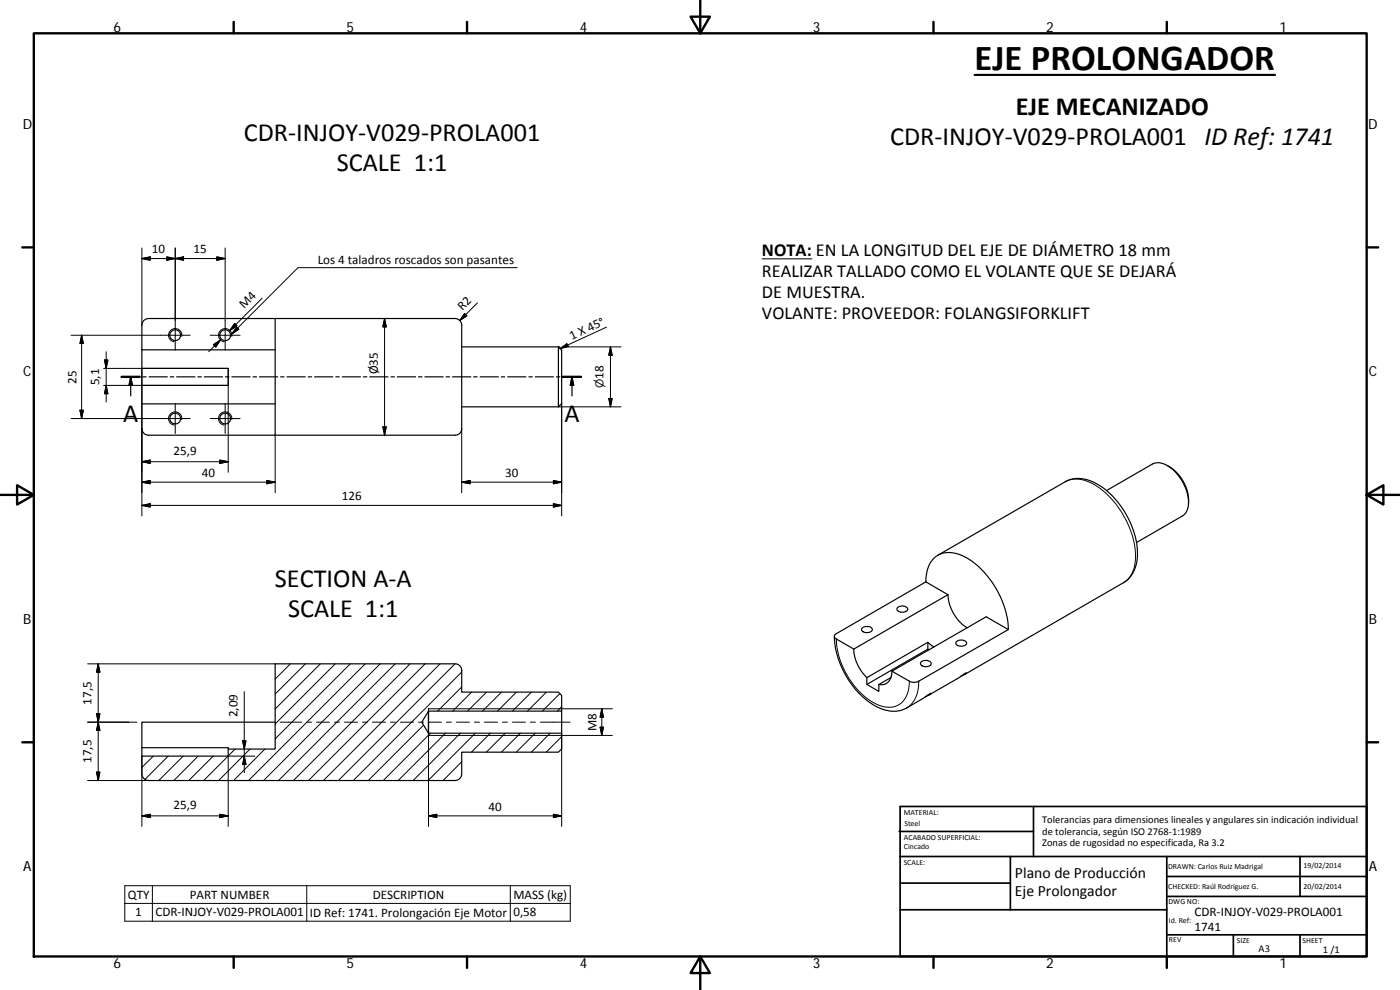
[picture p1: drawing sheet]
<svg xmlns="http://www.w3.org/2000/svg" width="420mm" height="297mm" viewBox="0 0 420 297" stroke-linecap="round" stroke-linejoin="round" font-family="sans-serif">
<g fill="none" stroke="#000" stroke-width=".36">
<path d="M82.6 95.6v35h-38a2 2 0 0 1-2-2v-7.4M36.5 113.1h5.4M39.2 113.1l.5 2.5h-1zM39.2 113.1v5.7M42.6 105v-7.4a2 2 0 0 1 2-2h92a2.62 2.62 0 0 1 2 3.4v28.2a2.61 2.61 0 0 1-2 3.4h-54M42.6 110.5h25.9v5.1h-25.9M42.6 110.5v5.1M42.6 115.6v5.6M42.6 105v5.5M42.6 105h40M42.8 113.1h1.1M44.8 113.1h5.4"/>
<path d="M51.1 113.1h1.1M53 113.1h5.5M59.4 113.1h1M61.3 113.1h5.5M67.7 113.1h1M69.6 113.1h5.5M75.9 113.1h1.1M77.9 113.1h5.4M84.2 113.1h1M86.1 113.1h5.5M92.5 113.1h1M94.4 113.1h5.5"/>
<path d="M100.8 113.1h1M102.7 113.1h5.5M109.1 113.1h1M111 113.1h5.4M117.3 113.1h1.1M119.2 113.1h5.5M125.6 113.1h1.1M127.5 113.1h5.5M133.9 113.1h1M135.8 113.1h5.5M138.6 104.1h29M142.1 113.1h1.1"/>
<path d="M144.1 113.1h5.5M150.4 113.1h1.1M152.4 113.1h5.4M158.7 113.1h1.1M160.6 113.1h5.5M167 113.1h1M167.6 104.1v18M167.6 104.1l1 1v16l-1 1M168.9 113.1h5.5M171.7 113.1v5.7M171.7 113.1l.5 2.5h-1.1zM42.6 121.2h40"/>
<path d="M138.6 122.1h29M350.3 139.7a12.4 12.4 0 0 1 6.4 11M332.1 147.2l13.8-8a5.5 5.5 0 0 1 6.1 1.7 13 13 0 0 1 4.4 11.8l-.4 .9-.8 1-14.1 8.2M277.9 174.6a8.3 8.3 0 0 1 4.4-8.4 10.3 10.3 0 0 1 9.4 2.2 27.6 27.6 0 0 1 10.9 20.5l-26.9 15.5a2.89 2.89 0 0 1-2.8 0l-5.2-3M277.9 174.6l-26.9 15.5a.84 .84 0 0 0-.6 .8 .84 .84 0 0 0 .6 .8l5.2 3.1M277.9 174.6l6.6 3.8M281.5 166.6l38.2-22.1a10.3 10.3 0 0 1 10.9 1.6 26 26 0 0 1 10.7 21.3 9.2 9.2 0 0 1-4.1 7.4l-47.7 27.6M284.5 178.4l-28.3 16.4M284.5 178.4a12.7 12.7 0 0 0 5.7 10M250.4 190.9a25.6 25.6 0 0 0 13.5 21.5 9 9 0 0 0 8.2 0l7.4-4.4-1.9 1.2M256.2 194.8a12.7 12.7 0 0 0 3.9 8.5M258.8 188.4a1.94 1.94 0 0 1 3 .5 1.91 1.91 0 0 1-3.2 0z"/>
<path d="M269.2 182.4a1.95 1.95 0 0 1 3.2 .4 1.93 1.93 0 0 1-3.2 0zM276.5 198.6a1.92 1.92 0 0 1 3 .6 1.91 1.91 0 0 1-3.3-.1zM278.5 194.8l-18.4 10.6M278.5 194.8l.3 .2M278.5 192.7v2.1M280.3 194.1l-1.8-1.4-18.4 10.6M287.1 192.5a1.89 1.89 0 0 1 3 .5 1.93 1.93 0 0 1-3.3 0zM302.6 188.9l-6.6-3.8-28.3 16.3M82.6 216.7h-40v7.6M128.6 213.4v6.6M128.6 212.7v8M168.6 213.4v6.6"/>
<path d="M260.1 203.3v2.1l3.6 2v-2M267.4 203.3l-3.7 2.1M267.7 201.4a3.4 3.4 0 0 1-4 4M288.2 203l1.9-1.1-11.2 6.6M42.6 226.9h25.9v-2.2h14.1v-25.5h54a1.97 1.97 0 0 1 2 2v6.5h29l1 1v4.7h-40l-2 3.3 2 3.3h40v4.7l-1 1h-29v6.5a2 2 0 0 1-2 2h-92a2.04 2.04 0 0 1-2-2zM42.6 224.3h25.9v.4M42.6 224.3v2.6"/>
<circle cx="52.6" cy="100.6" r="1.62"/>
<circle cx="67.6" cy="100.6" r="1.62"/>
<circle cx="52.6" cy="125.6" r="1.62"/>
<circle cx="67.6" cy="125.6" r="1.62"/>
</g>
<g fill="none" stroke="#000" stroke-width=".3">
<path d="M42.6 74.4v23.2M42.6 77.6l2.5-.5v1zM42.6 77.6h25M50.1 77.1l2.5 .5-2.5 .5zM52.6 74.4v30.7M52.6 77.6l2.5-.5v1zM65.1 77.1l2.5 .5-2.5 .5zM67.6 74.4v30.7M228.7 77.7h15M69.9 99.7l-.3 .5M70.4 97l.7 .8-2.1 1.4zM71.2 98.3l.5 .5-2.1 1.4"/>
<path d="M78.7 89.5l-9.7 9.7 1.7-1.8M115.4 95.6v35M115.4 95.6l.5 2.5h-1zM139.4 94l.7 .8-2.1 1.4zM143.3 90.9l-5.3 5.3M155.2 80.3h-65.8l-19.8 19.9M182 98.1l-13.9 6.5M21.3 100.6h35.8M24.5 100.6v25M24.5 100.6l.5 2.5h-1zM31.1 115.6h37.4M31.1 110.5h37.4v15"/>
<path d="M31.4 108h1l-.5 2.5zM31.9 115.6l.5 2.5h-1zM31.9 105.5v15.1M42.6 110.5v44.3M54.5 100.9a2 2 0 0 0-1.6-2.3 2 2 0 0 0-2.3 1.6 2 2 0 0 0 1.6 2.4M63.1 100.6h9M64 103.4l2.2-1.4-1.4 2.1zM66.2 102l-3.6 3.5M69.6 100.9a2.01 2.01 0 0 0-1.6-2.3 2.01 2.01 0 0 0-2.4 1.6 2.01 2.01 0 0 0 1.6 2.4M167.6 104.1h.4M168.9 104l-.8 .6M170.3 103.5l.2 .5-2.4 .6"/>
<path d="M170.5 104.1h15.9M182.7 119.6h1l-.5 2.5zM183.2 104.1v18M183.2 104.1l.5 2.5h-1zM21.3 125.6h35.8M24 123.1h1l-.5 2.5zM42.6 138.5l2.5-.5v1zM42.6 138.5h25.9M52.6 121.1v9M54.5 125.9a2 2 0 0 0-1.6-2.3 2 2 0 0 0-2.3 1.6 2 2 0 0 0 1.6 2.4M63.1 125.6h9M66 138l2.5 .5-2.5 .5z"/>
<path d="M67.6 121.1v9M68.5 125.7v16M69.6 125.9a2 2 0 0 0-1.7-2.3 2 2 0 0 0-2.3 1.6 2 2 0 0 0 1.6 2.4M82.6 130.6v17.2M114.9 128.1h1l-.5 2.5zM138.6 128.6v19.2M167.6 122.1h18.8M168.6 121.1v33.7M42.6 144.7l2.5-.5v1zM42.6 151.6l2.5-.5v1zM42.6 144.7h40M42.6 151.6h126"/>
<path d="M80.1 144.2l2.5 .5-2.5 .5zM138.6 144.7h30M138.6 144.7l2.5-.5v1zM166.1 151.1l2.5 .5-2.5 .5zM166.1 144.2l2.5 .5-2.5 .5zM319.7 144.5a9 9 0 0 1 9.1 1.1 27.5 27.5 0 0 1 12 21.7 8.5 8.5 0 0 1-3.6 7.5M26.3 199.2h56.3M29.5 199.2l.5 2.5h-1zM29.5 199.2v35M82.7 199.2l-.1 .1M87.2 199.2l-4.6 4.6M91.7 199.2l-9.1 9"/>
<path d="M96.1 199.2l-13.5 13.5M100.6 199.2l-18 18M105.1 199.2l-22.5 22.5M109.6 199.2l-35 35M114.1 199.2l-35 35M118.6 199.2l-35 35M123.1 199.2l-35 35M127.6 199.2l-35 35M132.1 199.2l-35 35M136.6 199.2l-35 35M251 191.7a23.4 23.4 0 0 0 12.6 19.8 6.2 6.2 0 0 0 9.2-5.6l.1-1.5M29 214.2h1l-.5 2.5z"/>
<path d="M29.5 216.7l.5 2.5h-1zM41.1 216.7h-14.8M73.3 207.5v24.4M84.1 216.7h6.4M92 216.7h1.5M95 216.7h3.9M100.4 216.7h1.5M103.4 216.7h3.9M108.8 216.7h1.5M111.8 216.7h3.9M117.2 216.7h1.5M120.2 216.7h3.9"/>
<path d="M125.6 216.7h1.5M127.1 217.6l-16.6 16.6M128.6 216.7h3.9M129.2 220l-14.2 14.2M133.7 220l-14.2 14.2M134 216.7h1.5M137 216.7h3.9M138.2 220l-14.2 14.2M138.6 201.6l-32.6 32.6M138.6 206.1l-7.3 7.3M141.5 207.7l-5.6 5.7M142.4 216.7h1.5"/>
<path d="M142.7 220l-14.2 14.2M145.4 216.7h3.9M146 207.7l-5.7 5.7M147.2 220l-5.7 5.7M150.5 207.7l-5.7 5.7M150.8 216.7h1.5M151.6 220l-5.6 5.7M153.8 216.7h3.9M155 207.7l-5.7 5.7M156.2 220l-5.7 5.7M159.2 216.7h1.5M159.5 207.7l-5.7 5.7"/>
<path d="M160.6 220l-5.7 5.7M162.2 216.7h8.9M164 207.7l-5.7 5.7M165.1 220l-5.6 5.7M168 208.1l-5.2 5.3M168.6 212l-1.3 1.4M168.6 220v28M180.1 218.2h1l-.5 2.5zM180.6 212.7v8M180.6 212.7l.5 2.5h-1zM183.8 212.7h-55.2M275.7 204.4a8.7 8.7 0 0 1-3.6 8"/>
<path d="M26.3 234.2h18.3M29 231.7h1l-.5 2.5zM42.6 226.9v21.1M46 226.9l-3.4 3.4M50.5 226.9l-7 6.9M55 226.9l-7.3 7.3M59.5 226.9l-7.3 7.3M64 226.9l-7.3 7.3M68.5 226.9l-7.4 7.3M70.5 224.7l-2 2.1M72.8 222.3h1l-.5 2.4zM73.3 226.9l.5 2.5h-1z"/>
<path d="M75 224.7l-9.4 9.5M76.5 226.9h-8v21.1M79.5 224.7l-9.4 9.5M138.6 228.6l-5.6 5.6M168.6 221l-4.7 4.7M183.8 220.7h-55.2v27.3M42.6 244.8l2.5-.5v1zM42.6 244.8h25.9M66 244.3l2.5 .5-2.5 .5zM128.6 244.8l2.5-.5v1zM128.6 244.8h40M166.1 244.3l2.5 .5-2.5 .5z"/>
<path d="M37.5 265.7h133.6v10.7h-133.6zM37.5 271.1h133.6M45.7 265.7v10.7M92.1 265.7v10.7M153.2 265.7v10.7"/>
</g>
<g fill="none" stroke="#000" stroke-width=".71">
<path d="M10.1 10h400.1v277h-400.1zM70.1 6.6v3.4M140.2 6.6v3.4M207.3 5h5.8l-2.9 5zM210.2 0v10M280.2 6.6v3.4M350.2 6.6v3.4M6.7 74.2h3.4M410.2 74.2h3.4M36.5 113.1h5.4M168.9 113.1h5.5M.2 148.5h9.9"/>
<path d="M5.1 145.6l5 2.9-5 2.9zM410.2 148.5l5-2.9v5.8zM410.2 148.5h9.9M6.7 222.7h3.4M410.2 222.7h3.4M70.1 287v3.4M140.2 287v3.4M210.2 287l2.9 5h-5.8zM210.2 287v10M280.2 287v3.4M350.2 287v3.4"/>
</g>
<g fill="none" stroke="#000" stroke-width=".51">
<path d="M269.8 249.5h40.4M270.1 257h140.1M270.1 242h140.1v45h-140.1zM303.2 257v16M310.2 242v15M350.2 257v30M390.2 257v12M270.1 273h80.1M270.1 265h33.1M350.2 269h60M350.2 263h60M350.2 280.5h60"/>
<path d="M370.2 280.5v6.5M390.2 280.5v6.5"/>
</g>
<path d="M39.2 113.1l.5 2.5h-1zM171.7 113.1l.5 2.5h-1.1z" fill="#000" stroke="#000" stroke-width=".36"/>
<g fill="#000" stroke="#000" stroke-width=".3">
<path d="M42.6 77.6l2.5-.5v1zM50.1 77.1l2.5 .5-2.5 .5zM52.6 77.6l2.5-.5v1zM65.1 77.1l2.5 .5-2.5 .5zM70.4 97l.7 .8-2.1 1.4zM71 98.1l.7 .7-2.1 1.4zM115.4 95.6l.5 2.5h-1zM139.4 94l.7 .8-2.1 1.4zM24.5 100.6l.5 2.5h-1zM31.4 108h1l-.5 2.5zM31.9 115.6l.5 2.5h-1zM64 103.4l2.2-1.4-1.4 2.1z"/>
<path d="M168.1 104.6l2-1.5 .4 .9zM182.7 119.6h1l-.5 2.5zM183.2 104.1l.5 2.5h-1zM24 123.1h1l-.5 2.5zM42.6 138.5l2.5-.5v1zM66 138l2.5 .5-2.5 .5zM114.9 128.1h1l-.5 2.5zM42.6 144.7l2.5-.5v1zM42.6 151.6l2.5-.5v1zM80.1 144.2l2.5 .5-2.5 .5zM138.6 144.7l2.5-.5v1zM166.1 151.1l2.5 .5-2.5 .5z"/>
<path d="M166.1 144.2l2.5 .5-2.5 .5zM29 214.2h1l-.5 2.5zM29.5 199.2l.5 2.5h-1zM29.5 216.7l.5 2.5h-1zM180.1 218.2h1l-.5 2.5zM180.6 212.7l.5 2.5h-1zM29 231.7h1l-.5 2.5zM72.8 222.3h1l-.5 2.4zM73.3 226.9l.5 2.5h-1zM42.6 244.8l2.5-.5v1zM66 244.3l2.5 .5-2.5 .5zM128.6 244.8l2.5-.5v1z"/>
<path d="M166.1 244.3l2.5 .5-2.5 .5z"/>
</g>
<path d="M292.5 22.5h90.2" fill="none" stroke="#000" stroke-width=".63"/>
<text font-size="11" x="292.4" y="20.9">EJE PROLONGADOR</text>
<g font-size="7.9">
<text x="304.9" y="34.5">EJE MECANIZADO</text>
<text x="73.1" y="42.3">CDR‐INJOY‐V029‐PROLA001</text>
<text x="267.1" y="43.5">CDR‐INJOY‐V029‐PROLA001 ID Ref: 1741</text>
<text x="101.1" y="51.3">SCALE 1:1</text>
<text x="36.9" y="126.6">A</text>
<text x="169.4" y="126.6">A</text>
<text x="82.5" y="176.1">SECTION A‐A</text>
<text x="86.5" y="185.1">SCALE 1:1</text>
</g>
<g font-size="5.5">
<text x="228.7" y="76.9">NOTA: EN LA LONGITUD DEL EJE DE DIÁMETRO 18 mm</text>
<text x="228.7" y="83.2">REALIZAR TALLADO COMO EL VOLANTE QUE SE DEJARÁ</text>
<text x="228.7" y="89.5">DE MUESTRA.</text>
<text x="228.7" y="95.8">VOLANTE: PROVEEDOR: FOLANGSIFORKLIFT</text>
</g>
<g font-size="4.7">
<text x="304.6" y="263.5">Plano de Producción</text>
<text x="304.6" y="268.9">Eje Prolongador</text>
</g>
<g font-size="4.2">
<text x="34" y="9.6">6</text>
<text x="104" y="9.6">5</text>
<text x="174" y="9.6">4</text>
<text x="244" y="9.6">3</text>
<text x="314" y="9.6">2</text>
<text x="384" y="9.6">1</text>
<text x="6.8" y="38.7">D</text>
<text x="410.6" y="38.7">D</text>
<text x="7" y="112.9">C</text>
<text x="410.8" y="112.9">C</text>
<text x="7" y="187.1">B</text>
<text x="410.8" y="187.1">B</text>
<text x="7" y="261.3">A</text>
<text x="410.8" y="261.3">A</text>
<text x="34" y="290.4">6</text>
<text x="104" y="290.4">5</text>
<text x="174" y="290.4">4</text>
<text x="244" y="290.4">3</text>
<text x="314" y="290.4">2</text>
<text x="384" y="290.4">1</text>
</g>
<g font-size="3.9">
<text x="45.6" y="76">10</text>
<text x="58.1" y="76">15</text>
<text x="95.4" y="79.3">Los 4 taladros roscados son pasantes</text>
<text x="73.3" y="92.8" transform="rotate(-45 73.3 92.8)">M4</text>
<text x="138.8" y="93.3" transform="rotate(-45 138.8 93.3)">R2</text>
<text x="171.6" y="102.1" transform="rotate(-25 171.6 102.1)">1 X 45°</text>
<text x="113.4" y="112.3" transform="rotate(-90 113.4 112.3)">Ø35</text>
<text x="181.1" y="113.7" transform="rotate(-90 181.1 113.7)">18</text>
<text x="22.9" y="115.1" transform="rotate(-90 22.9 115.1)">25</text>
<text x="29.8" y="115.6" transform="rotate(-90 29.8 115.6)">5,1</text>
<text x="52.1" y="136.5">25,9</text>
<text x="60.6" y="143.1">40</text>
<text x="151.6" y="143.1">30</text>
<text x="102.6" y="150.1">126</text>
<text x="27.4" y="211.4" transform="rotate(-90 27.4 211.4)">17,5</text>
<text x="71.3" y="215.2" transform="rotate(-90 71.3 215.2)">2,09</text>
<text x="179.1" y="219.3" transform="rotate(-90 179.1 219.3)">M8</text>
<text x="27.4" y="228.9" transform="rotate(-90 27.4 228.9)">17,5</text>
<text x="52.1" y="242.7">25,9</text>
<text x="146.6" y="243.2">40</text>
<text x="38.4" y="269.7">QTY</text>
<text x="56.9" y="269.7">PART NUMBER</text>
<text x="111.9" y="269.7">DESCRIPTION</text>
<text x="154.1" y="269.8">MASS (kg)</text>
<text x="40.6" y="275">1</text>
<text x="46.6" y="275">CDR‐INJOY‐V029‐PROLA001</text>
<text x="93" y="275.1">ID Ref: 1741. Prolongación Eje Motor</text>
<text x="154.1" y="275">0,58</text>
<text x="358.5" y="274.9">CDR‐INJOY‐V029‐PROLA001</text>
<text x="358.5" y="279.4">1741</text>
</g>
<text font-size="3.2" x="181.1" y="116.5" transform="rotate(-90 181.1 116.5)">⌀</text>
<g font-size="3.1">
<text x="312.8" y="246.8">Tolerancias para dimensiones lineales y angulares sin indicación individual</text>
<text x="312.8" y="250.4">de tolerancia, según ISO 2768‐1:1989</text>
<text x="312.8" y="254">Zonas de rugosidad no especificada, Ra 3.2</text>
<text x="377.7" y="285.6">A3</text>
<text x="397" y="285.9">1 /1</text>
</g>
<g font-size="2.4">
<text x="271.2" y="244.4">MATERIAL:</text>
<text x="271.3" y="251.9">ACABADO SUPERFICIAL:</text>
<text x="271.4" y="247.9">Steel</text>
<text x="271.3" y="254.6">Cincado</text>
<text x="271.2" y="259.7">SCALE:</text>
<text x="350.6" y="260.8">DRAWN: Carlos Ruiz Madrigal</text>
<text x="391.2" y="260.6">19/02/2014</text>
<text x="350.6" y="266.8">CHECKED: Raúl Rodríguez G.</text>
<text x="391.2" y="266.6">20/02/2014</text>
<text x="350.7" y="271.4">DWG NO:</text>
<text x="350.8" y="276.8">Id. Ref:</text>
<text x="350.8" y="282.8">REV</text>
<text x="371.2" y="282.9">SIZE</text>
<text x="390.9" y="282.9">SHEET</text>
</g>
</svg>
